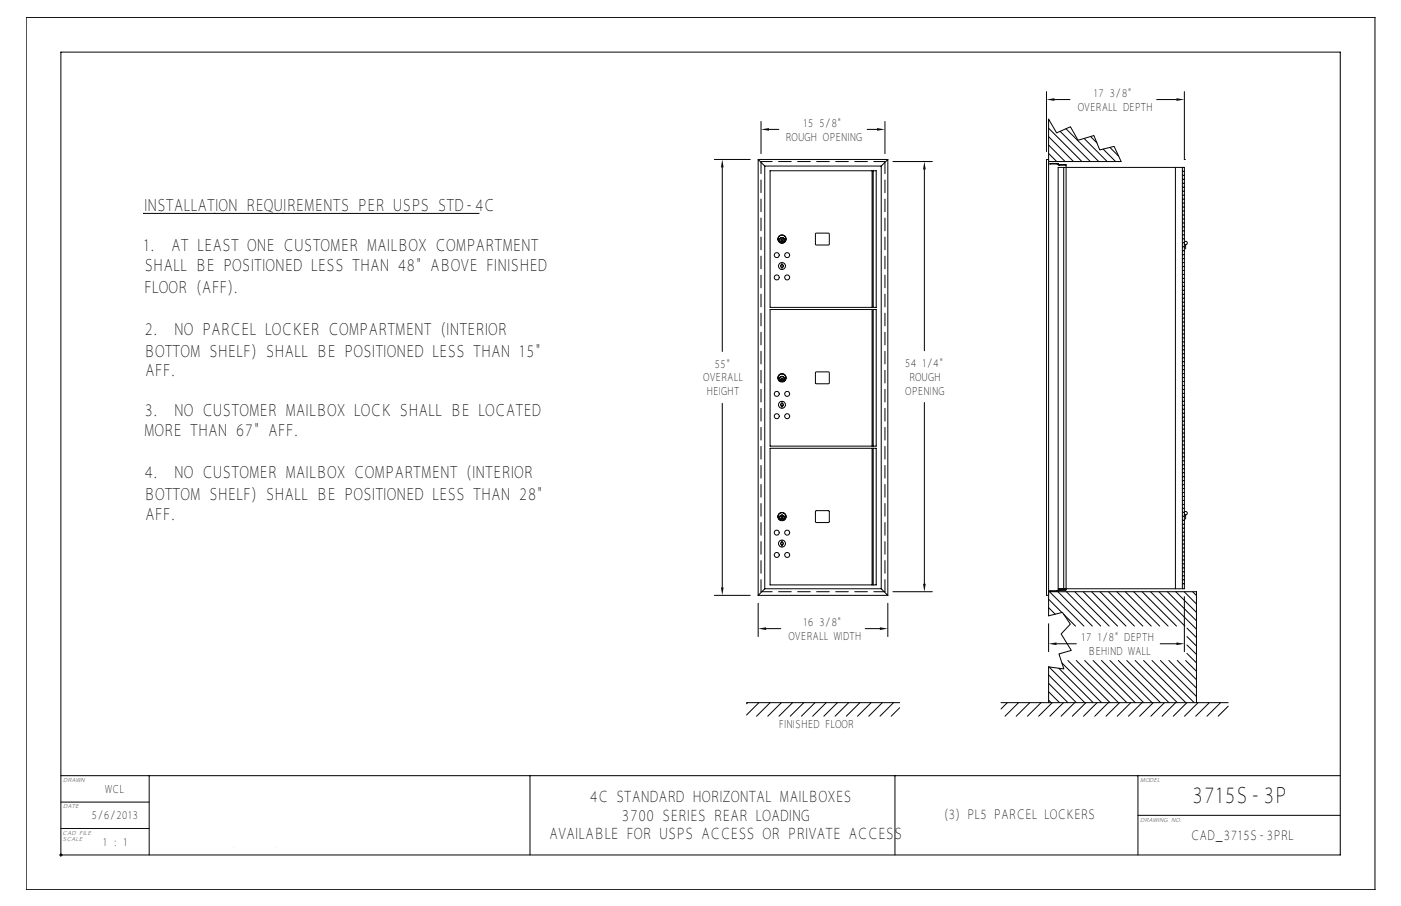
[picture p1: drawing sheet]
<svg xmlns="http://www.w3.org/2000/svg" width="432mm" height="279mm" viewBox="0 0 432 279" stroke-linecap="round" stroke-linejoin="round" font-family="sans-serif">
<g fill="none" stroke="#000" stroke-width=".31">
<path d="M8.1 5.4h415.7v269h-415.7zM234.6 37.5v9.9M237 39.9h3M267.3 39.9h3M272.8 37.5v9.9M322.5 28.3v18.4M323.2 39.5l10.3 10.3M323.2 36.9l.3 .3M325 30.7h4.8M328.5 39.7l10.2 10.1M356.5 30.7h6.1M365 28.3v20.9"/>
<path d="M220.2 49.2h11M222.6 51.6v56.8M233.7 49.2l2 2M235.7 51.2v130.4M235.7 51.2h35.9M237.3 52.7h32.8v42.1h-32.8zM268.8 52.7v42.1M269.1 52.7v42.1M271.6 51.2v130.4M273.6 49.2h-39.9v134.4M273.6 49.2v134.4M273.6 49.2l-2 2"/>
<path d="M275.2 49.8h12.1M284.9 52.3v55.9M323.2 49.2h-.7v134.4h.7M323.2 47.3l2.5 2.5M323.2 44.7l5.1 5.1M323.2 42.1l7.7 7.7M323.2 50.6l2.9-.2v.5h2.5M323.2 49.8h22.3l-2.1-4.7-4.4 1.1-1.9-4.4-4.8 1.4-2.4-4.1-4.2 1.9-2.5-4.3v153.2l4.2-1 2.5 3.6-2.8 3 3.1 5.1-3.8 1.1 1.5 4.6-4.7-.6v11M323.7 50.6v-.2h2.1v.2M326.4 50.9v-.1h2.1l.1 131.1M326.7 40.5l9.4 9.3M327.8 51.6v130"/>
<path d="M334.1 42.7l7.1 7.1M336.1 42.1l2 1.9M340 46l3.8 3.8M342.1 45.5l2.7 2.7M362.3 51.6v130M364.4 51.6v130h.6v-130h-38.9v130h38.1M364.4 52.9h.6M364.4 54.1h.6M364.4 55.3h.6M364.4 56.5h.6M364.4 57.7h.6M364.4 59h.6"/>
<path d="M365 49.2h.1M44.4 65.8h-.3h103.7M240.9 73.8l.2 .7zM251.4 72h4.1v3.5h-4.1zM364.4 60.2h.6M364.4 61.4h.6M364.4 62.6h.6M364.4 63.9h.6M364.4 65.1h.6M364.4 66.3h.6M364.4 67.5h.6M364.4 68.7h.6"/>
<path d="M364.4 70h.6M364.4 71.2h.6M364.4 72.4h.6M364.4 73.6h.6M364.4 74.9h.6M364.4 76.1h.6M364.4 77.3h.6M364.4 78.5h.6M364.4 79.8h.6M365 74.6a.51 .51 0 0 1 .8 0 .51 .51 0 0 1 0 .7 .51 .51 0 0 1-.8 0M365.4 75.5v1.3M237.3 95.5h32.8v42.1h-32.8z"/>
<path d="M241 81v2.1M268.8 95.5v42.1M269.1 95.5v42.1M364.4 81h.6M364.4 82.2h.6M364.4 83.4h.6M364.4 84.6h.6M364.4 85.9h.6M364.4 87.1h.6M364.4 88.3h.6M364.4 89.5h.6M364.4 90.8h.6"/>
<path d="M364.4 92h.6M364.4 93.2h.6M364.4 94.4h.6M364.4 95.6h.6M364.4 96.9h.6M364.4 98.1h.6M364.4 99.3h.6M240.9 116.6l.2 .7zM251.4 114.8h4.1v3.5h-4.1zM364.4 100.5h.6M364.4 101.8h.6M364.4 103h.6"/>
<path d="M364.4 104.2h.6M364.4 105.4h.6M364.4 106.7h.6M364.4 107.9h.6M364.4 109.1h.6M364.4 110.3h.6M364.4 111.5h.6M364.4 112.8h.6M364.4 114h.6M364.4 115.2h.6M364.4 116.4h.6M364.4 117.7h.6"/>
<path d="M364.4 118.9h.6M222.6 124.4v56.8M237.3 138.2h32.8v42.2h-32.8zM241 123.8v2.1M268.8 138.2v42.2M269.1 138.2v42.2M284.9 124.1v55.9M364.4 120.1h.6M364.4 121.3h.6M364.4 122.5h.6M364.4 123.8h.6M364.4 125h.6"/>
<path d="M364.4 126.2h.6M364.4 127.4h.6M364.4 128.7h.6M364.4 129.9h.6M364.4 131.1h.6M364.4 132.3h.6M364.4 133.6h.6M364.4 134.8h.6M364.4 136h.6M364.4 137.2h.6M364.4 138.4h.6M364.4 139.7h.6"/>
<path d="M240.9 159.4l.2 .7zM251.4 157.6h4.1v3.5h-4.1zM364.4 140.9h.6M364.4 142.1h.6M364.4 143.3h.6M364.4 144.6h.6M364.4 145.8h.6M364.4 147h.6M364.4 148.2h.6M364.4 149.4h.6M364.4 150.7h.6M364.4 151.9h.6"/>
<path d="M364.4 153.1h.6M364.4 154.3h.6M364.4 155.6h.6M364.4 156.8h.6M364.4 158h.6M364.4 159.2h.6M365 157.9a.51 .51 0 0 1 .8 0 .51 .51 0 0 1 0 .7 .51 .51 0 0 1-.8 0M365.4 158.8v1.3M241 166.6v2.1M364.4 160.5h.6M364.4 161.7h.6M364.4 162.9h.6"/>
<path d="M364.4 164.1h.6M364.4 165.3h.6M364.4 166.6h.6M364.4 167.8h.6M364.4 169h.6M364.4 170.2h.6M364.4 171.5h.6M364.4 172.7h.6M364.4 173.9h.6M364.4 175.1h.6M364.4 176.3h.6M364.4 177.6h.6"/>
<path d="M364.4 178.8h.6M220.2 183.6h11M233.7 183.6h39.9M233.7 186v10.3M235.7 181.6h35.9M235.7 181.6l-2 2M236.1 193.9h4.5M266.7 193.9h4.5M271.6 181.6l2 2M273.6 186v10.3M275.2 182.5h12.1M323.2 182.5h45.6v34.2"/>
<path d="M323.2 182.2h2.6v.2M323.2 192.4v8.6M323.2 187.4l2 2M323.2 184.8l4.1 4.1M323.5 182.5l10.6 10.6M325.6 198.5h6.1M325.8 182.2v.2M326.1 182.5l10.6 10.6M326.1 181.6h2.5M326.4 181.9v.1h2.1v-.1M327.8 189.4l3.7 3.7M328.6 181.9h-2.5v.5h-2.4v-.2"/>
<path d="M328.7 182.5l10.6 10.6M331.3 182.5l10.6 10.6M333.9 182.5l10.6 10.6M336.4 182.5l10.6 10.6M339 182.5l10.6 10.6M341.6 182.5l10.6 10.6M344.2 182.5l10.6 10.6M346.8 182.5l10.6 10.6M349.4 182.5l10.6 10.6M352 182.5l10.6 10.6M354.6 182.5l10.6 10.6M357.2 182.5l11.6 11.5"/>
<path d="M357.6 198.5h5M359.8 182.5l9 9M362.4 182.5l6.4 6.4M364.4 180h.6M365 182.5l3.8 3.8M365 184v17M365.8 198.9l3 2.9M365.8 196.3l3 2.9M365.8 193.7l3 2.9M367.6 182.5l1.2 1.2M230.1 216.7h47.2M230.4 216.7l-.3 .3"/>
<path d="M233.9 216.7l-3.8 3.8M237.4 216.7l-4.2 4.2M240.8 216.7l-4.2 4.2M244.3 216.7l-4.2 4.2M247.7 216.7l-4.2 4.2M251.2 216.7l-4.2 4.2M254.6 216.7l-4.1 4.2M258.1 216.7l-4.2 4.2M261.6 216.7l-4.2 4.2M265 216.7l-4.2 4.2M268.5 216.7l-4.2 4.2M271.9 216.7l-4.1 4.2"/>
<path d="M275.4 216.7l-4.2 4.2M277.3 218.2l-2.6 2.7M308.5 216.7h70M310.5 216.7l-2 1.9M313.9 216.7l-4.2 4.2M317.4 216.7l-4.2 4.2M320.8 216.7l-4.1 4.2M323.2 215.9l.8 .8M323.2 213.3l3.4 3.4M323.2 210.7l6 6M323.2 208.1l8.5 8.6M323.3 205.7l11 11"/>
<path d="M324.3 216.7l-4.2 4.2M326.3 206.1l10.6 10.6M327.3 204.4l12.2 12.3M327.8 216.7l-4.2 4.2M329.1 203.7l13 13M331.2 216.7l-4.2 4.2M331.7 203.7l13 13M334.3 203.7l13 13M334.7 216.7l-4.2 4.2M336.9 203.7l13 13M338.1 216.7l-4.1 4.2M339.5 203.7l13 13"/>
<path d="M341.6 216.7l-4.2 4.2M342.1 203.7l13 13M344.7 203.7l13 13M345.1 216.7l-4.2 4.2M347.3 203.7l13 13M348.5 216.7l-4.2 4.2M349.9 203.7l13 13M352 216.7l-4.2 4.2M352.5 203.7l13 13M355.1 203.7l13 13M355.4 216.7l-4.2 4.2M357.7 203.7l11.1 11.1"/>
<path d="M358.9 216.7l-4.2 4.2M360.2 203.7l8.6 8.5M362.3 216.7l-4.1 4.2M362.8 203.7l6 5.9M365.4 203.7l3.4 3.3M365.8 216.7l-4.2 4.2M365.8 201.5l3 2.9M369.3 216.7l-4.2 4.2M372.7 216.7l-4.2 4.2M376.2 216.7l-4.2 4.2M378.5 217.8l-3 3.1M18.8 239.2h144.5"/>
<path d="M46 239.2v24.5M275.8 239.2h137.3M350.7 239.2v24.5M18.8 255.5h27.2M18.8 247.4h27.2M53.8 243.6l1.1-.6 .8-.2h55.3a2.68 2.68 0 0 1 2.7 2.7v6.3a2.68 2.68 0 0 1-2.7 2.7h-55.3a2.68 2.68 0 0 1-2.7-2.7v-6.7zM54.1 243.9l.9-.6 .7-.1h55.3a2.29 2.29 0 0 1 2.3 2.3v6.3a2.29 2.29 0 0 1-2.3 2.3h-55.3a2.3 2.3 0 0 1-2.3-2.3v-6.7zM54.3 244.1l1.4-.5h55.3a1.91 1.91 0 0 1 1.9 1.9v6.3a1.91 1.91 0 0 1-1.9 1.9h-55.3a1.91 1.91 0 0 1-1.9-1.9v-6.3zM55 244.8l.7-.3h55.3l.6 .3 .3 .7v6.3l-.3 .7-.6 .3h-55.3l-.7-.3-.3-.7v-6.3zM55.1 247.5h1.2M55.1 249.8h1.2M55.1 249.4h5.9"/>
<path d="M55.1 246h56.5M55.1 245.6h56.5M55.1 251.7h56.5M55.1 251.4h56.5M55.1 246.4h1.7M55.1 246.8h1.4M55.1 247.1h1.3M55.1 247.9h1.2M55.1 248.3h1.3M55.1 248.7h1.4M55.1 249.1h1.7M55.1 250.2h1.3"/>
<path d="M55.1 250.6h1.4M55.1 251h1.8M55.2 245.2h56.3M55.2 252.1h56.3M55.6 244.9h55.5M55.6 252.4h55.5M55.7 244.9l-.4 .2-.2 .4v6.3l.2 .4 .4 .2M56.3 249.4a1.48 1.48 0 0 0 1.4 1.9M56.3 247.5a1.55 1.55 0 0 0 1.4 2M56.5 249.4l.2 1 .7 .6h3.9a1.52 1.52 0 0 0 1.3-1.5 1.52 1.52 0 0 0-1.3-1.4h-2.9l-.3-.3 .3-.3h2.3l.3 .4h1.5l-.1-1-.5-.5-4.2-.1a1.52 1.52 0 0 0-1.2 1.5 1.52 1.52 0 0 0 1.2 1.4h3l.3 .3-.3 .3h-2.3l-.3-.4M57.7 246.1a1.4 1.4 0 0 0-1.4 1.4M58.3 249.8h2.5"/>
<path d="M58.3 247.8h2.4M61.3 246.1a1.4 1.4 0 0 1 1.4 1.4M62.2 246.4h2.3M62.4 248.3h1.1M62.5 246.8h1.8M62.6 248.7h.7M62.7 247.1h1.4M62.7 249.1h.4M62.7 247.5h1.2M62.7 247.9h1M64.2 251.1l.5-.9h2.6l.5 .9M64.3 251h3.4"/>
<path d="M64.5 250.6h3M64.6 246.2l-1.9 3.5-.1-1.1-.5-.5h.6v-.6M64.8 246.3h2.4l2.5 4.7h-1.7l-.7-1.2h-2.7l-.6 1.2h-1.8zM66 247.3l.7 1.4h-1.5zM66 247.7l.3 .6h-.6zM67.4 246.2l2.3 4.4v-4.3M67.5 246.4h2.2M67.7 246.8h2M67.9 247.1h1.8M68.1 247.5h1.6M68.3 247.9h1.4M68.5 248.3h1.2"/>
<path d="M68.7 248.7h1M68.9 249.1h.8M69.1 249.4h.6M69.3 249.8h.4M69.9 246.3h1.5v3.5h3.9v1.2h-5.4zM71.6 247.5h3.7M71.6 246.8h3.9M71.6 247.1h3.7M71.6 247.9h3.7M71.6 248.3h3.7M71.6 248.7h3.8M75.3 247.5v.8l.4 .8h-4.1"/>
<path d="M75.5 251v-.4l.5 .5 .7 .2M75.8 246.4h-4.2v3h3.7M75.8 246.6l.9-.3h3.9l.7 .6 .2 1h-1.6l-.3-.4h-2.3l-.3 .3 .3 .3h3a1.52 1.52 0 0 1 1.2 1.4 1.52 1.52 0 0 1-1.2 1.5l-4.2-.1-.4-.5-.2-1h1.5l.3 .4h2.3l.3-.3-.3-.3h-2.9a1.56 1.56 0 0 1-.9-2.6zM76.7 246.1a1.4 1.4 0 0 0-1.4 1.4M77.2 249.8h2.6M77.4 249.4h2.2M77.5 247.9h2.1M80.3 246.1a1.4 1.4 0 0 1 1.4 1.4M81.1 251h1.1M81.2 246.4h1M81.3 248.3h.9M81.5 250.6h.7"/>
<path d="M81.5 246.8h.7M81.6 248.7h.6M81.6 250.2h.6M81.6 247.1h.6M81.7 249.1h.5M81.7 247.5v.6h-.7a1.77 1.77 0 0 1 .7 1.8 1.77 1.77 0 0 1-1.4 1.4M81.7 247.5h.5M81.7 249.8h.5M81.7 249.4h.5M81.7 247.9h.5M82.2 246.3v4.7M84 247.4h2.6l.3 .3-.3 .4h-2.6z"/>
<path d="M84 249.2h2.6l.3 .4-.3 .3h-2.6zM84.2 247.6l2.5 .1-2.5 .2zM86.6 249.7v-.3h-2.4v.3h2.4M87.1 246.1a1.4 1.4 0 0 1 1.4 1.4M87.1 246.3a1.44 1.44 0 0 1 1 2.3 1.49 1.49 0 0 1-.9 2.4h-4.8v-4.7h4.8M88 246.4h1.2M88.1 251h1.7M88.3 246.8h.9M88.4 250.6h1M88.5 248.3h.7M88.5 248.7h.7M88.5 247.1h.7"/>
<path d="M88.5 247.9h.7M88.5 247.9l-.1 .6a1.69 1.69 0 0 1-1.2 2.8M88.5 247.5h.7M88.5 247.5v.4M88.6 250.2h.7M88.6 249.1h.6M88.6 249.8h.6M88.6 249.4h.6M89.2 246.3v3.5a1.4 1.4 0 0 0 1.4 1.5M89.4 246.3h1.6v3.3l.3 .3 3-.1 .1-3.5h1.5l-.1 4.1-.5 .5-.6 .1-4.7-.1-.4-.5-.2-.6zM91.2 246.3l.1 3.4 2.9-.1v-3.3M91.2 247.5h3"/>
<path d="M91.2 249.4h3M91.2 246.4h3M91.2 246.8h3M91.2 247.1h3M91.2 247.9h3M91.2 248.3h3M91.2 248.7h3M91.2 249.1h3M95.6 251h1.2M95.9 250.6h.9M96.1 250.2h.7M96.1 246.3v3.5a1.4 1.4 0 0 1-1.4 1.5"/>
<path d="M96.1 247.5h.7M96.1 249.8h.7M96.1 249.4h.7M96.1 246.4h.7M96.1 246.8h.7M96.1 247.1h.7M96.1 247.9h.7M96.1 248.3h.7M96.1 248.7h.7M96.1 249.1h.7M96.8 246.3v4.7M98.6 247.4h2.7l.2 1.1-.3 .2h-2.6z"/>
<path d="M98.8 247.6h2.4l.1 .8-2.5 .1zM98.8 247.9h2.5M98.8 248.3h2.5M98.8 250.2h2.5M98.8 250.6h2.5M98.8 251h2.5M101.3 250.2l-2.5-.1v.9M101.3 250.2v.8M101.8 246.1a1.4 1.4 0 0 1 1.4 1.4M102.9 246.4l2.7 3.2v1.4M103 248.6v.2a.48 .48 0 0 0-.3 .5 .48 .48 0 0 0 .3 .4v1.3h-1.5v-.9l-.3-.3h-2.6v1.2h-1.5v-4.7h4.7l.9 .3a2.15 2.15 0 0 1 .3 2M103 246.3h2.1l1.5 1.8 1.6-1.8h2l-2.8 3.2v1.5h-1.6v-1.5z"/>
<path d="M103.1 249.4h2.4M103.1 249.1h2.1M103.2 247.1h.3M103.2 249.8h2.4M103.2 248.6l-.2 .7 .2 1.7M103.2 247.5h.6M103.2 247.9h1M103.2 248.3h1.3M103.2 247.5v1.2h1.6M103.2 250.2h2.4M103.2 250.6h2.4M103.2 251h2.4"/>
<path d="M105.2 246.1l1.4 1.6 1.4-1.6M105.4 246.4h2.4M105.8 246.8h1.7M106.1 247.1h1M106.4 247.5h.4M107.6 249.8h4M107.6 250.2h4M107.6 250.6h4M107.6 251h4M107.7 249.4h3.9M108 249.1h3.6M108.4 248.7h3.2"/>
<path d="M108.7 248.3h2.9M109 247.9h2.6M109.4 247.5h2.2M109.7 247.1h1.9M110 246.8h1.6M111 244.9l.4 .2 .2 .4v6.3l-.2 .4-.4 .2M111.6 246.4h-1.2l-2.8 3.2v1.4M350.7 251.4h62.4M18.3 263.7h394.8v-247.6h-394.3v248.1M163.3 263.7v-24.5h112.5v24.5"/>
<circle cx="239.4" cy="78.7" r=".76"/>
<circle cx="241" cy="74" r=".7"/>
<circle cx="241" cy="74" r=".73"/>
<circle cx="241" cy="74" r=".76"/>
<circle cx="241" cy="73.7" r="1.19"/>
<circle cx="241" cy="73.7" r="1.28"/>
<circle cx="242.6" cy="78.7" r=".76"/>
<circle cx="239.4" cy="85.6" r=".76"/>
<circle cx="241" cy="82" r="1.07"/>
<circle cx="241" cy="82" r=".46"/>
<circle cx="242.6" cy="85.6" r=".76"/>
<circle cx="241" cy="116.8" r=".7"/>
<circle cx="241" cy="116.8" r=".73"/>
<circle cx="241" cy="116.8" r=".76"/>
<circle cx="241" cy="116.5" r="1.19"/>
<circle cx="241" cy="116.5" r="1.28"/>
<circle cx="239.4" cy="121.5" r=".76"/>
<circle cx="239.4" cy="128.3" r=".76"/>
<circle cx="241" cy="124.8" r=".46"/>
<circle cx="241" cy="124.8" r="1.07"/>
<circle cx="242.6" cy="128.3" r=".76"/>
<circle cx="242.6" cy="121.5" r=".76"/>
<circle cx="241" cy="159.3" r="1.19"/>
<circle cx="241" cy="159.6" r=".7"/>
<circle cx="241" cy="159.6" r=".76"/>
<circle cx="241" cy="159.6" r=".73"/>
<circle cx="241" cy="159.3" r="1.28"/>
<circle cx="239.4" cy="164.3" r=".76"/>
<circle cx="239.4" cy="171.1" r=".76"/>
<circle cx="241" cy="167.6" r=".46"/>
<circle cx="241" cy="167.6" r="1.07"/>
<circle cx="242.6" cy="171.1" r=".76"/>
<circle cx="242.6" cy="164.3" r=".76"/>
</g>
<path d="M234.6 49.8h38.2M234.6 182.5h38.2" fill="none" stroke="#000" stroke-width=".31" stroke-dasharray="3.9 2" stroke-dashoffset=".5"/>
<path d="M234.6 182.5v-132.7M272.8 182.5v-132.7" fill="none" stroke="#000" stroke-width=".31" stroke-dasharray="3.9 2" stroke-dashoffset=".2"/>
<path d="M234.6 39.9l2.4-.4v.8zM270.3 39.5l2.5 .4-2.5 .4zM322.5 30.7l2.5-.4v.8zM362.6 30.3l2.4 .4-2.4 .4zM222.6 49.2l.4 2.4h-.8zM284.9 49.8l.4 2.5h-.8zM222.2 181.2h.8l-.4 2.4zM233.7 193.9l2.4-.4v.8zM271.2 193.5l2.4 .4-2.4 .4zM284.5 180h.8l-.4 2.5zM323.2 198.5l2.4-.4v.8zM362.6 198.1l2.4 .4-2.4 .4z" fill="#000"/>
<path d="M48.3 241.5h113.6v19.7h-113.6z" fill-rule="evenodd" fill="#fff"/>
<text font-size="6.9" x="367.3" y="247.8">3715S-3P</text>
<g font-size="5.2">
<text x="44.4" y="65.1">INSTALLATION REQUIREMENTS PER USPS STD-4C</text>
<text x="44.1" y="77.3">1.</text>
<text x="52.8" y="77.3">AT LEAST ONE CUSTOMER MAILBOX COMPARTMENT</text>
<text x="44.5" y="83.4">SHALL BE POSITIONED LESS THAN 48&quot; ABOVE FINISHED</text>
<text x="44.4" y="90.2">FLOOR (AFF).</text>
<text x="44.5" y="103.2">2.</text>
<text x="53.7" y="103.2">NO PARCEL LOCKER COMPARTMENT (INTERIOR</text>
<text x="44.4" y="110">BOTTOM SHELF) SHALL BE POSITIONED LESS THAN 15&quot;</text>
<text x="44.8" y="116.1">AFF.</text>
<text x="44.5" y="128.3">3.</text>
<text x="53.7" y="128.3">NO CUSTOMER MAILBOX LOCK SHALL BE LOCATED</text>
<text x="44.4" y="134.4">MORE THAN 67&quot; AFF.</text>
<text x="44.5" y="147.4">4.</text>
<text x="53.7" y="147.4">NO CUSTOMER MAILBOX COMPARTMENT (INTERIOR</text>
<text x="44.4" y="154.2">BOTTOM SHELF) SHALL BE POSITIONED LESS THAN 28&quot;</text>
<text x="44.8" y="160.3">AFF.</text>
</g>
<g font-size="4.8">
<text x="181.8" y="247.4">4C STANDARD HORIZONTAL MAILBOXES</text>
<text x="191.6" y="253.2">3700 SERIES REAR LOADING</text>
<text x="169.2" y="258.9">AVAILABLE FOR USPS ACCESS OR PRIVATE ACCESS</text>
</g>
<g font-size="4.1">
<text x="290.8" y="252.7">(3) PL5 PARCEL LOCKERS</text>
<text x="367" y="259">CAD_3715S-3PRL</text>
</g>
<g font-size="3.5">
<text x="337" y="29.9">17 3/8&quot;</text>
<text x="332.2" y="34.2">OVERALL DEPTH</text>
<text x="247.5" y="39.1">15 5/8&quot;</text>
<text x="242.1" y="43.4">ROUGH OPENING</text>
<text x="220.2" y="113.5">55&quot;</text>
<text x="278.9" y="113.3">54 1/4&quot;</text>
<text x="216.8" y="117.6">OVERALL</text>
<text x="280.2" y="117.6">ROUGH</text>
<text x="217.8" y="121.7">HEIGHT</text>
<text x="279" y="121.7">OPENING</text>
<text x="243" y="197.4">OVERALL WIDTH</text>
<text x="247.5" y="193.1">16 3/8&quot;</text>
<text x="333.3" y="197.7">17 1/8&quot; DEPTH</text>
<text x="335.4" y="202">BEHIND WALL</text>
<text x="240.1" y="224.5">FINISHED FLOOR</text>
<text x="32.5" y="244.5">WCL</text>
<text x="28.2" y="252.6">5/6/2013</text>
<text x="31.7" y="260.8">1 : 1</text>
</g>
<g font-size="1.8">
<text x="19.5" y="241.2">DRAWN</text>
<text x="351.5" y="241.2">MODEL</text>
<text x="19.5" y="249.3">DATE</text>
<text x="19.2" y="257.5">CAD FILE</text>
<text x="351.5" y="253.4">DRAWING NO.</text>
<text x="19.3" y="259.5">SCALE</text>
</g>
</svg>
